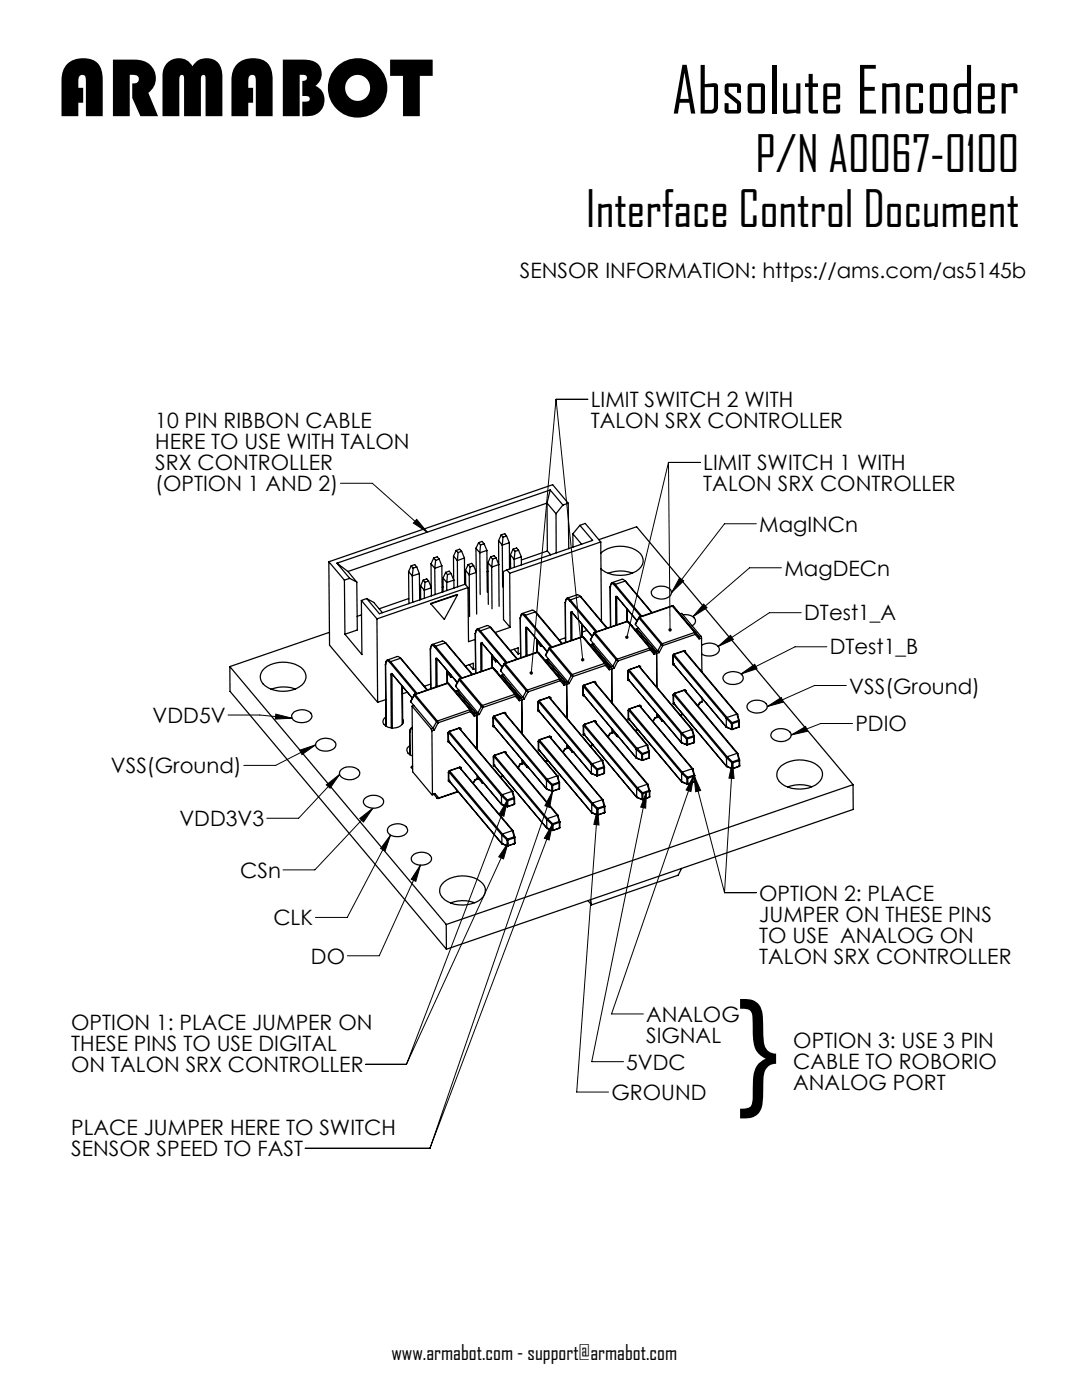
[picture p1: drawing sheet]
<svg xmlns="http://www.w3.org/2000/svg" width="216mm" height="279mm" viewBox="0 0 216 279" stroke-linecap="round" stroke-linejoin="round" font-family="sans-serif">
<g fill="none" stroke="#000" stroke-width=".2">
<path d="M110.9 79.7h6.4M110.9 79.7l5.4 52M110.9 79.7l-4.9 54.6M67.9 96.4h6.4l11 9.8M133.4 92.3h6.3M133.4 92.3l.3 33.4M133.4 92.3l-8.3 34.9M83.1 103.6l2.2 2.6-2.8-1.8zM135.6 115.3l.8 .6-2.4 2.4zM150.9 104.5h-6.3l-10.6 13.8M155.9 113.3h-6.3l-11.3 9.8M140.4 120.5l.7 .8-2.8 1.8z"/>
<path d="M143.3 129l2.5-2.2 .5 .8zM147.8 134.5l2.8-1.9 .5 .9zM159.9 122.3h-6.4l-10.2 6.7M165 129.1h-6.4l-10.8 5.4M168.9 136.8h-6.4l-9.4 4.2M45.5 142.7h6.4l6.4 .6M55 142.5l3.3 .8-3.4 .2zM59.8 149.7l3.2-1-2.7 1.9zM63 148.7l-8 4.1h-6.4M65.1 156.6l2.7-2-1.9 2.7zM67.8 154.6l-8.2 8.7h-6.4M101.2 159.6l-20.1 52.8"/>
<path d="M101.2 159.6l-.7 3.3-.9-.4zM110.3 157.9l-24.5 71.3M110.3 157.9l-.6 3.2-1-.3zM129 157.9l-10.9 54h6.3M129 157.9l-.2 3.4-1-.2zM138.5 154.7l-16.5 47.7h6.4M138.5 154.7l6.1 23.5M138.5 154.7l-.6 3.3-1-.3zM138.5 154.7l1.3 3.1-1 .2zM146.2 152l-1.6 26.2M146.2 152l.3 3.4-1-.1zM153.1 141l2.8-1.8 .4 .9z"/>
<path d="M157.9 146.7l2.9-1.7 .3 .9zM170.1 144.4h-6.3l-5.9 2.3M71.8 163.3l2.6-2-1.9 2.7zM74.4 161.3l-11.6 12.3h-6.3M77.9 166.7l-1.1 3.1-.8-.5zM77.9 166.7l-8.6 16.4h-6.4M83.9 172.6l-8.2 18.1h-6.4M83.9 172.6l-.9 3.3-.9-.4zM101.4 168.2l-20.3 44.2M101.4 168.2l-.9 3.2-1-.4zM110.3 164.4l-24.5 64.8M110.3 164.4l-.7 3.2-1-.3z"/>
<path d="M119.2 161.3l-4.1 56.6h6.3M119.2 161.3l.3 3.3-1-.1zM144.6 178.2h6.3M73 212.4h8.1M60.9 229.2h24.9"/>
</g>
<path d="M138.5 154.7l-.6 3.3-1-.3zM133.5 125.5a.34 .34 0 0 0-.1 .3 .34 .34 0 0 0 .3 .2v-.3v.3a.34 .34 0 0 0 .3-.4 .34 .34 0 0 0-.5-.1zM124.9 126.9a.34 .34 0 0 0-.2 .3 .34 .34 0 0 0 .3 .3l.1-.3-.1 .3a.34 .34 0 0 0 .4-.4 .34 .34 0 0 0-.5-.2zM116 131.4a.35 .35 0 0 0 0 .4 .35 .35 0 0 0 .3 .2v-.3v.3l.2-.1a.34 .34 0 0 0 0-.5 .34 .34 0 0 0-.5 0zM105.7 134.1a.37 .37 0 0 0 .3 .6v-.4v.4a.35 .35 0 0 0 .3-.6 .35 .35 0 0 0-.6 0zM146.2 152l.3 3.4-1-.1zM138.5 154.7l1.3 3.1-1 .2zM129 157.9l-.2 3.4-1-.2zM119.2 161.3l.3 3.3-1-.1zM110.3 164.4l-.7 3.2-1-.3zM110.3 157.9l-.6 3.2-1-.3zM101.2 159.6l-.7 3.3-.9-.4zM101.4 168.2l-.9 3.2-1-.4zM135.6 115.3l.8 .6-2.4 2.4zM140.4 120.5l.7 .8-2.8 1.8zM143.3 129l2.5-2.2 .5 .8zM147.8 134.5l2.8-1.9 .5 .9zM55 142.5l3.3 .8-3.4 .2zM71.8 163.3l2.6-2-1.9 2.7zM77.9 166.7l-1.1 3.1-.8-.5zM83.9 172.6l-.9 3.3-.9-.4zM157.9 146.7l2.9-1.7 .3 .9zM59.8 149.7l3.2-1-2.7 1.9zM65.1 156.6l2.7-2-1.9 2.7zM153.1 141l2.8-1.8 .4 .9zM83.1 103.6l2.2 2.6-2.8-1.8z" fill="#000"/>
<g fill="none" stroke="#000" stroke-width=".25">
<path d="M109.8 97.8l-42.6 14.6M109.8 97.8l2.5 3M109.8 97.8l-.7 2.6M65.6 112.1l.2 16.7 9.6 11.4M65.6 112.1l3.1 3.7M67.2 112.4l2.6 3M67.2 112.4l2.2 1.7M68.7 115.8l.1 10.8M69.4 114.1l1.8 2.1M69.8 115.4l-1.1 .4M69.8 115.4l1.4 .8M71.2 116.2l.1 9.5-2.5 .9"/>
<path d="M72.1 119.8l3.1 3.7M72.1 119.8l.1 10.8-3.4-4M73.2 119.5l-1.1 .3M73.2 119.5l1.4 .7 1.7 2.1M81.5 114.1l.8 .8M81.5 114.1l.1 6.4M81.6 119.5l-5.9 2M82.1 112.9l.7-.2 .3 .4M82.1 112.9l-.6 1.2M82.1 112.9l.3 .5M82.3 114.9v5.3M82.4 113.4l-.1 1.5"/>
<path d="M83.1 113.1l-.7 .3M83.1 113.1l.6 1.4M83.7 114.5l-1.4 .4M83.7 114.5v5.2M83.9 116.9l.8 .9M83.9 116.9v2.8M83.9 118.6l-.2 .1M84.5 115.8l-.6 1.1M84.5 115.8l.3 .4M84.5 115.8l.7-.3 .3 .5M84.7 117.8v1.6M84.8 116.2l-.1 1.6"/>
<path d="M85.5 116l-.7 .2M85.5 116l.6 1.3M86 112.5l.7 .9M86 112.5v4.8M86.1 117.3l-1.4 .5M86.1 117.3v1.6M86.5 111.4l-.5 1.1M86.5 111.4l.4 .4M86.5 111.4l.7-.3 .4 .5M86.7 113.4l.1 5.3M86.9 111.8l-.2 1.6M87.6 111.6l-.7 .2"/>
<path d="M87.6 111.6l.6 1.3M88.2 112.9l-1.5 .5M88.2 112.9v5.3M88.4 115.4l.7 .8M88.4 115.4v2.7M88.4 117.1l-.2 .1M88.9 114.2l-.5 1.2M88.9 114.2l.7-.2 .4 .4M88.9 114.2l.4 .5M89.1 116.2v1.7M89.3 114.7l-.2 1.5M90 114.4l-.7 .3"/>
<path d="M90 114.4l.6 1.4M90.5 111l.8 .9M90.5 111v4.7M90.6 115.8l-1.5 .4M90.6 115.8v1.6M91 109.9l-.5 1.1M91 109.9l.4 .4M91 109.9l.7-.3 .4 .4M91.3 111.9v5.2M91.3 118.7l-5.3 1.8M91.3 118.7l-2.6 4.9-2.7-3.1M91.4 110.3l-.1 1.6"/>
<path d="M92.1 110l-.7 .3M92.1 110l.6 1.4M92.7 111.4l-1.4 .5M92.7 111.4v5.2M92.9 113.8l.7 .9M92.9 113.8v2.9M92.9 115.6h-.2M93.4 117.3l-18.2 6.2M93.4 117.3l.1 10.8 1.4-.5M93.4 117.3l-.6-.7-17.1 5.9-2.5-3M93.4 112.7l-.5 1.1M93.4 112.7l.4 .4"/>
<path d="M93.4 112.7l.7-.3 .4 .5M93.6 114.7l.1 8.3M93.8 113.1l-.2 1.6M94.5 112.9l-.7 .2M94.5 112.9l.5 1.3M95 109.4l.7 .9M95 109.4v4.8M95 114.2l-1.4 .5M95 114.2l.1 8.4M95.5 108.3l-.5 1.1M95.5 108.3l.4 .5M95.5 108.3l.7-.2 .4 .4"/>
<path d="M95.7 110.3l.1 8.3M95.9 108.8l-.2 1.5M96.6 108.5l-.7 .3M96.6 108.5l.6 1.4M97.2 109.9l-1.5 .4M97.2 109.9v8.3M97.4 112.3l.7 .9M97.4 112.3v8.3M97.4 114l-.2 .1M97.9 111.1l-.5 1.2M97.9 111.1l.4 .5M97.9 111.1l.7-.2 .4 .4"/>
<path d="M98.1 113.2l.1 8.3M98.3 111.6l-.2 1.6M99 111.3l-.7 .3M99 111.3l.5 1.4M99.5 107.9v4.7M99.5 107.9l.7 .9M99.5 112.7l-1.4 .5M99.5 112.7l.1 8.3M100 106.8l.7-.3 .4 .5M100 106.8l-.5 1.1M100 106.8l.4 .4M100.2 108.8l.1 8.3"/>
<path d="M100.4 107.2l-.2 1.6M101.1 107l-.7 .2M101.1 107l.5 1.3M101.1 113.7l-.7 .4 .1 9.5 1.3 1.6M101.1 113.7l.6 .7M101.6 108.3l-1.4 .5M101.6 108.3l.1 5.3M101.7 114.4l.1 10.8M101.8 110.7l.8 .9M101.8 110.7l.1 2.8M101.9 112.5l-.2 .1M102.4 109.6l-.6 1.1"/>
<path d="M102.4 109.6l.4 .4M102.4 109.6l.7-.2 .4 .4M102.6 111.6v1.6M102.8 110l-.2 1.6M103.5 109.8l-.7 .2M103.5 109.8l.5 1.3M104 111.1l-1.4 .5M104 111.1v1.6M109.1 100.4l-39.7 13.7M109.1 100.4l.1 9.6M109.1 100.4l1.8 2.1M109.2 110l-5.2 1.8"/>
<path d="M109.2 110l.7 .7M110.9 102.5l.1 7.8M112.3 100.8l-1.4 1.7M113.2 119.4l-.3 .2-.1 .6M113.2 119.4l.6 .3M113.4 100.4l-3.1-3.7-44.7 15.4M113.4 100.4l-1.1 .4M113.4 100.4l.1 9.1M113.7 119.9l-.4-.3h-.3l-.2 .7M113.7 119.9l5.2 6.2M113.8 119.7l-.1 .2M113.8 119.7l5.3 6.3"/>
<path d="M114.3 106.5l1.8 2.1M114.3 106.5v2.7M115.7 104.8l1.1-.3 3.1 3.7M115.7 104.8l2.6 3-17.2 5.9M115.7 104.8l-1.4 1.7M115.8 119l5.4 6.3M115.8 119l-.5-.3-2.1 .7M115.8 119l-2 .7M115.8 119l5.3 6.4M119.5 107.7l7.5-2.6 43.2 51.5M119.9 108.2l-18.2 6.2M119.9 108.2l.1 15.8"/>
<path d="M119.9 110.4a6.1 6.1 0 0 1 7.9 .1 2.2 2.2 0 0 1-.9 3.5 6.4 6.4 0 0 1-7-.5M121.7 117.2h.1M121.7 117.2l.1 7.9M121.8 117.1l-.1 .1M121.8 117.2v7.9M122.1 116.3l-.2 .3-.1 .5M122.1 116.3h.3l.4 .3M122.6 116.8l-.3-.3h-.3l-.2 .2v.5M122.6 116.8l5.2 6.2M122.8 116.6l-.2 .2M122.8 116.6l5.3 6.4M122.8 119.2h.2"/>
<path d="M122.8 119.2l.1 5.5M123 119.2l.1 5.5M123.1 119.1h.1M123.1 119.1l-.2-.1-.1 .2M123.1 119.1l-.1 .1M123.1 119.1l4 4.8-4-4.8M123.2 119.2h-.2M124.7 116l5.4 6.3M124.7 116l-.3-.4h-.3l-2 .7M124.7 116l-1.9 .6M124.7 116l5.3 6.3M126.2 114.4l-.1-.1a6.9 6.9 0 0 0-4.7 .1"/>
<path d="M130.5 117.4a2.54 2.54 0 0 1 3.4 .6 1.51 1.51 0 0 1-1.6 1.6 2.01 2.01 0 0 1-2.3-1.2v-.4zM45.9 133v5l43.2 51.4M45.9 133l43.1 51.5M52.8 133.4a6.2 6.2 0 0 1 7.7 .3 2.17 2.17 0 0 1-.8 3.4 6.2 6.2 0 0 1-7.2-.6 2.08 2.08 0 0 1 .3-3.1zM58.9 137.5h-.1a6.9 6.9 0 0 0-4.7 0M65.8 126.2l-19.9 6.8M72.1 122.7l-.8 .3M75.2 123.5l.2 16.7M76.9 132.6h.1M76.9 132.6l.1 12.3M76.9 132.5v.1M77 139.6l-1.6 .6"/>
<path d="M77.3 131.7l-.3 .3v.5M77.3 131.7l.6 .3M77.8 132.2l-.3-.3h-.3l-.3 .7M77.8 132.2l5.2 6.3M77.9 132l-.1 .2M77.9 132l5.3 6.4M78 134.6l.2 .1M78 134.6l.1 10.7M78.2 134.7l.1 10.6M78.2 134.5h.1M78.2 134.5l-.1-.1-.1 .2M78.2 134.5v.2"/>
<path d="M78.2 134.5l4.1 4.8-4.1-4.8M78.3 134.6l-.1 .1M79.9 131.4l5.4 6.3M79.9 131.4l-.3-.3-.3-.1-2 .7M79.9 131.4l-2 .6M79.9 131.4l5.3 6.3M80.2 136.9l.1 7.7M80.3 136.9l.1 7.5M81.3 138.1l-1 .4M82.7 138.6l-.7 1.5M82.7 138.7l-.7 1.4M82.7 138.7l4.4 5.3"/>
<path d="M82.8 138.5l-.1 .2M82.8 138.6h.1M82.8 138.6l-.1 .1M82.8 138.6l4.5 5.3M85.9 129.5h.1M85.9 129.5v7.9v-7.9M85.9 129.4v.1M85.9 136.5l-1.2 .4M86.3 128.6l-.3 .3v.5M86.3 128.6l.2 .1 .4 .3M86.7 129.2l-.3-.3-.3-.1-.2 .3v.4M86.7 129.2l5.3 6.2"/>
<path d="M86.9 129l-.2 .2M86.9 129l5.3 6.3M87 131.5l.2 .1M87 131.5v5.6M87.2 131.6v5.4M87.2 131.4v.1M87.2 131.4l-.2-.1v.2M87.2 131.4v.2M87.2 131.4l4.1 4.8M87.2 131.5l4 4.7M87.3 131.5l-.1 .1M88.9 128.3l5.4 6.3"/>
<path d="M88.9 128.3l-.6-.4-2 .7M88.9 128.3l-2 .7M88.9 128.3l5.3 6.3M89.2 133.8v2.5M89.2 136.3l.3 .1M89.2 136.3l.1 .1M89.3 133.9v2.4M89.3 136.3l-6.6 2.3M89.3 134.3l.7 .8M89.3 136.4h.2M89.3 136.4l-6.5 2.2M89.3 136.4l4.5 5.2"/>
<path d="M89.4 134.1l-.1 .1M89.5 136.4l4.4 5.3M89.5 136.4l1.3 1.6M90 134.7v.4M90.2 135l-.2 .1M90.8 138l3.9 4.5M90.9 137l.6 .7M91.2 137.8l3.8 4.6M91.2 137.8l-.4 .2M91.5 137.7l3.9 4.6M91.5 137.7l-.3 .1M91.6 135.5l-.7 1.5"/>
<path d="M91.6 135.7l-.7 1.3M91.6 135.7l4.5 5.3M91.7 135.5l-.1 .2M91.7 135.5h.1M91.8 135.5l-.2 .2M91.8 135.5l4.4 5.3M92.9 132.9l1.5-.5v1.2M93.6 132.6l.8 1M94.8 126.4h.1M94.8 126.4l.1 8M94.9 126.3l-.1 .1M94.9 126.4v8"/>
<path d="M94.9 133.5l-.5 .1M95.2 125.6l-.2 .2-.1 .5M95.2 125.6h.3l.3 .3M95.7 126l-.3-.2h-.3l-.2 .6M95.7 126l5.2 6.3M95.8 125.9l-.1 .1M95.8 125.9l5.4 6.3M95.9 128.4l.2 .1M95.9 128.4l.1 5.6M96.1 128.5l.1 5.4M96.2 128.3l-.2-.1-.1 .2M96.2 128.3v.1"/>
<path d="M96.2 128.3l-.1 .2M96.2 128.3l4 4.8M96.2 128.4l4 4.7M96.2 128.4l-.1 .1M97.8 125.2l5.4 6.3M97.8 125.2l-.3-.3-.3-.1-2 .8M97.8 125.2l-2 .7M97.8 125.2l5.4 6.4M98.1 130.7l.1 2.5M98.2 133.2l.3 .1M98.2 133.2l.1 .1M98.2 133.2l-6.5 2.3"/>
<path d="M98.2 130.8v2.4M98.2 131.2l.7 .9M98.3 133.3h.2M98.3 133.3l-6.5 2.2M98.3 133.3l4.4 5.3M98.4 131l-.2 .1M98.5 133.3l5.1 6.1M98.5 133.3l1.3 1.6 .4-.1M98.9 131.6v.5M99.2 132l-.3 .1M99.9 133.9l.6 .7M100.2 134.8l3.8 4.5"/>
<path d="M100.5 134.6l3.8 4.6M100.5 134.6l-.3 .2M100.6 132.5l-.7 1.4M100.6 132.6l-.7 1.3M100.6 132.6l4.4 5.3M100.7 132.4l-.1 .2M100.7 132.4h.1M100.8 132.4l-.2 .2M100.8 132.4l4.4 5.3M101.8 125.2l-3 1M101.8 129.8l1.6-.5v1.2M102.6 129.6l.8 .9"/>
<path d="M102.7 138.6l.1 .4M102.7 138.6h.2M102.7 138.6l-6.5 2.2M102.8 139l-6.4 2.2M102.8 139l.8 .8M102.9 138.6l-.1 .4M102.9 138.6l.7 .8M103.6 139.4v.4M103.8 123.3l.1 8M103.9 123.3h-.1M103.9 130.4l-.5 .1M104 139.3l.1 .3 .1 6.8"/>
<path d="M104 139.3l-.4 .1M104.2 122.4l-.2 .3-.1 .5M104.2 122.4l.3 .1 .3 .3M104.3 139.2l.3 .3M104.3 139.2l-.3 .1M104.6 139.5l-1 .3M104.7 123l-.3-.3a.29 .29 0 0 0-.5 .2l-.1 .4M104.7 123l5.2 6.2M104.8 122.8l-.1 .2M104.8 122.8l5.3 6.4M104.9 125.4h.2M104.9 125.4l.1 5.5"/>
<path d="M105 137.9l.4 .2M105 137.9l-.7 1.3M105.1 125.4l.1 5.4M105.2 125.3l4 4.8zM105.2 125.2l-.2-.1-.1 .3M105.2 125.3l-.1 .1M105.2 137.7l.2 .4M105.2 137.7l-.2 .2M105.2 125.4h-.1M105.4 138.1l-.8 1.4M106.8 122.1h.1l5.3 6.3M106.8 122.1l-.4-.3h-.2l-2 .6"/>
<path d="M106.8 122.1l-2 .7M106.8 122.1l5.3 6.3M107.1 127.6l.1 2.6M107.2 127.7v2.4M107.2 128.2l.7 .8M107.2 130.2h.3M107.2 130.2l-6.4 2.2M107.2 130.2l4.5 5.3M107.4 127.9l-.2 .1M107.4 130.2l-.2-.1-6.5 2.3M107.5 130.2l4.4 5.3M107.5 130.2l1.3 1.6"/>
<path d="M107.6 139.8l10.5 12.6M107.6 139.8l-.2 .2M107.6 139.8l-.2 .3M107.6 139.8h.1M107.9 128.6v.4M108.2 128.9l-.3 .1M108.8 131.8l3.8 4.5M108.9 130.8l.6 .8M109.1 131.7l-.3 .1M109.1 131.7l3.9 4.5M109.5 131.6l3.8 4.5M109.5 131.6l-.4 .1"/>
<path d="M109.5 129.4l-.6 1.4M109.5 139.2l10.6 12.6M109.6 139.2l10.6 12.6M109.6 139.2l-2 .6M109.6 129.5l-.7 1.3M109.6 129.5l4.4 5.3M109.6 139.1l.3 .1M109.6 139.1v.1M109.6 139.1l-2 .7M109.6 129.3v.2M109.6 129.3l.1 .1M109.7 139.2h.2"/>
<path d="M109.7 129.4l-.1 .1M109.7 129.4l4.5 5.2M109.9 139.2v.3M111.7 135.5l.1 .4M111.7 135.5h.2M111.7 135.5l-6.5 2.2M111.8 135.9l-6.4 2.2M111.8 135.9l.8 .9M111.9 135.5l-.1 .4M111.9 135.5l.7 .8M112.6 136.3v.5M112.8 120.2v.1"/>
<path d="M112.8 120.2l.1 8-.1-7.9M112.9 127.3l-1.3 .4M113 136.2l.1 7.1M113 136.2l-.4 .1M113.3 136.1l.3 .3M113.3 136.1l-.3 .1M113.6 136.4l-1 .4M113.9 122.3h.2M113.9 122.3v5.5M114 134.8l.3 .2M114 134.8l-.7 1.3M114.1 122.3v5.5"/>
<path d="M114.1 122.2h.1M114.1 122.2l-.2-.1v.2M114.1 122.2v.1M114.1 122.2l4 4.8M114.2 134.6l.1 .4M114.2 134.6l-.2 .2M114.2 122.3h-.1M114.3 135l-.7 1.4M116.1 124.5v2.6M116.1 127.1h.3M116.1 127.1h.1M116.1 127.1l-6.5 2.2"/>
<path d="M116.2 124.6v2.5M116.2 127.1h.2M116.2 127.1l-6.5 2.3M116.2 127.1l4.4 5.3M116.3 138.8l.3 .1M116.3 137.1v1.7M116.4 136.9h.1M116.4 136.9l-.1 .2M116.4 136.9v1.8M116.4 136.9l10.6 12.6M116.4 138.7h.1M116.4 138.7l-.1 .1"/>
<path d="M116.4 138.7l10.6 12.6M116.4 127.1l4.5 5.3M116.4 127.1l1.4 1.6M116.4 138.6l10.6 12.7M116.6 136.8l-.2 .1M116.6 136.8l10.5 12.6M116.6 136.7l-.3 .4M116.6 136.7v.1M117.2 125.8l-1 .4M117.8 128.7l3.8 4.5M117.8 127.7l.7 .8M118.1 128.6l3.8 4.5"/>
<path d="M118.5 128.5l-.7 .2M118.5 128.5l3.8 4.5M118.5 136.1l10.7 12.6M118.5 126.3l-.7 1.4M118.5 136.1l-1.9 .7M118.5 126.4l-.7 1.3M118.5 126.4l4.5 5.3M118.5 136.1l10.6 12.6M118.6 136h.2l.1 .2M118.6 136l-.1 .1M118.6 136l-2 .7M118.6 126.2l-.1 .2"/>
<path d="M118.6 126.2l.1 .1M118.7 136.2h.2M118.7 126.3l-.2 .1M118.7 126.3l4.5 5.3M118.9 136.2v.1M120.6 132.4l.2 .4M120.6 132.4h.3M120.6 132.4l-6.4 2.2M120.8 132.8l-6.5 2.2M120.8 132.8l.8 .9M120.9 132.4l-.1 .4M120.9 132.4l.7 .8"/>
<path d="M121.6 133.2v.5M121.9 133.1l.2 .4M121.9 133.1l-.3 .1M122.1 133.5l-.5 .2M122.1 133.5v6.7M122.3 133l.3 .4M122.3 133l-.4 .1M122.6 133.4l-.5 .1M123 131.7l.3 .2M123 131.7l-.7 1.3M123.2 131.6l.1 .3M123.2 131.6l-.2 .1"/>
<path d="M123.3 131.9l-.7 1.5M125.1 121.4v2.6M125.1 124h.2M125.1 124h.1M125.1 121.5l.1 2.5M125.1 124l-6.5 2.2M125.2 124l.2 .1M125.2 124l-6.5 2.3M125.2 124l4.4 5.3M125.3 135.7v.1h.3M125.3 133.9v1.8M125.3 133.9h.1"/>
<path d="M125.3 133.9l.1 1.7M125.4 135.6h.1M125.4 135.6l-.1 .1M125.4 135.6l10.6 12.6M125.4 124.1l4.4 5.3M125.4 124.1l1.3 1.5M125.4 133.8l10.5 12.6M125.5 133.7l-.2 .2M125.5 133.7l10.6 12.6M125.6 133.6l-.3 .3M125.6 133.6l-.1 .1M126.7 125.6l3.8 4.6"/>
<path d="M126.8 124.6l.6 .8M127.1 125.5l3.8 4.5M127.1 125.5l-.4 .1M127.4 125.4l3.8 4.5M127.4 125.4l-.3 .1M127.5 133l10.7 12.6M127.5 123.2l-.7 1.4M127.5 133l-2 .7M127.5 123.3l-.7 1.3M127.5 123.3l4.4 5.3M127.5 133l10.5 12.6M127.5 132.9l.3 .2"/>
<path d="M127.5 132.9v.1M127.5 132.9l-1.9 .7M127.6 123.1l-.1 .2M127.6 123.1l.1 .1M127.7 123.2l-.2 .1M127.7 133.1h.1M127.7 123.2l4.4 5.3M127.8 133.1v.2M129.6 129.3l.2 .4M129.6 129.3l.2 .1M129.6 129.3l-6.4 2.3M129.8 129.7l-6.5 2.2"/>
<path d="M129.8 129.7l.7 .9M129.8 129.4v.3M129.8 129.4l.7 .8M130.5 130.2v.4M130.9 130l.1 .3 .1 6.9M130.9 130l-.4 .2M131.2 129.9l.3 .3M131.2 129.9l-.3 .1M131.5 130.2l-1 .4M131.9 128.6l.4 .2M131.9 128.6l-.7 1.3M132.1 128.5l.2 .3"/>
<path d="M132.1 128.5l-.2 .1M132.3 128.8l-.8 1.4M134.1 120.9l.2 .1M134.1 120.9l.1 .1M134.1 120.9l-6.5 2.2M134.2 121h.1M134.2 121l-6.5 2.2M134.2 121l4.4 5.2M134.2 130.9l.1 1.7M134.3 132.6l.2 .2M134.3 138.7v1.7M134.3 132.5h.1"/>
<path d="M134.3 130.8h.1M134.3 130.8l-.1 .1M134.3 132.5v.1M134.3 132.5l10.7 12.6M134.3 130.8v1.7M134.3 121l4.5 5.3M134.3 121l1.4 1.6M134.3 130.8l10.6 12.6M134.4 138.6h.1M134.4 138.6l-.1 .1M134.4 138.6v1.7M134.4 138.6l10.6 12.6"/>
<path d="M134.5 130.6l10.6 12.6M134.5 130.6l-.2 .2M134.5 130.5l-.3 .4M134.5 130.5v.1M134.5 138.4l-.1 .2M134.5 138.4l10.6 12.6M134.6 138.4l-.3 .3M134.6 138.4h-.1M135.7 122.6l3.8 4.5M135.7 122.6l.3-.2 3.8 4.6M136.3 122.7a2.3 2.3 0 0 1 2.4 .9 1.06 1.06 0 0 1-.6 1.3M136.5 129.9l10.5 12.6"/>
<path d="M136.5 129.9l10.6 12.6M136.5 129.9l.3 .1M136.5 129.9h.1M136.5 129.9l-2 .7M136.5 129.9l-2 .6M136.5 137.8l10.6 12.6M136.6 137.8l10.6 12.6M136.6 137.7l.2 .1M136.6 137.7v.1M136.6 137.8l-2 .6M136.6 137.7l-2 .7M136.6 130h.2"/>
<path d="M136.7 137.8h.1M136.8 130v.2M136.8 137.8v.2M138.6 126.2l.1 .4M138.6 126.2l.2 .1M138.6 126.2l-6.5 2.3M138.7 126.6l-6.4 2.2M138.7 126.6l.8 .9M138.8 126.3l-.1 .3M138.8 126.3l.7 .8M139.5 127.1v.4M139.8 127l.2 .4"/>
<path d="M139.8 127l-.3 .1M140 128.8a2.58 2.58 0 0 1 3.5 .6 1.5 1.5 0 0 1-1.7 1.5 2.62 2.62 0 0 1-1.8-.4M140 127.4l-.5 .1M140 127.4l.1 6.7M140.1 139.3v.7M144.8 134.4a2.59 2.59 0 0 1 3.5 .6 1.46 1.46 0 0 1-1.7 1.6 2 2 0 0 1-2.3-1.2v-.3zM58.7 142.1a2.5 2.5 0 0 1 3.5 .6 1.5 1.5 0 0 1-1.7 1.5 1.92 1.92 0 0 1-2.3-1.1v-.4zM63.2 148.1a2.52 2.52 0 0 1 3.8 .2 1.46 1.46 0 0 1-1.7 1.6 1.94 1.94 0 0 1-2.3-1.2zM67.9 153.7a2.59 2.59 0 0 1 3.9 .3 1.51 1.51 0 0 1-1.7 1.6 2.06 2.06 0 0 1-2.4-1.2zM72.7 159.4a2.59 2.59 0 0 1 3.8 .3 1.51 1.51 0 0 1-1.7 1.6 2.1 2.1 0 0 1-2.3-1.2zM77 143.1a.99 .99 0 0 0-.6 .9 .99 .99 0 0 0 .6 .9 2.5 2.5 0 0 0 3.4-.6l-.1-.8M81.8 146.1h.1"/>
<path d="M81.7 146.1l.1 4.5M81.8 148.8a1.1 1.1 0 0 0-.5 1.2 1.1 1.1 0 0 0 1 .8M82 140.1l.6 .7M82.1 145.2l-.2 .3-.1 .5M82.1 145.2h.2M82.2 140.9l.1 13.1 3.9 4.6 .1-.1M82.2 140.9l3.8 4.6M82.3 145.5h-.4l-.2 .6M82.3 145.2h-.2M82.3 152.9l-.2 .1 .2 .5M82.6 140.8l3.8 4.5M82.6 140.8l-.4 .1"/>
<path d="M86 145.5l.2 .3M86.2 145.8l.1 12.7M86.4 145.3l.3 .4M86.4 145.3l-.4 .2M86.6 158.5l.6 .8M86.7 145.7l-.5 .1M86.8 158.4l-.5 .2M86.8 158.4l.8 .8M86.8 158.4l-.5 .1M87.1 144l.3 .3M87.1 144l-.7 1.3M87.2 159.3h.3"/>
<path d="M87.3 143.9l.1 .4M87.3 143.9l-.2 .1M87.4 144.3l-.7 1.4M87.6 159.2l-.4 .1M87.6 159.2l-.1 .1M89.4 148l.3 .2M89.4 146.3v1.7M89.5 155.9l.2 .1M89.5 146.2h.1M89.5 146.2l-.1 .1M89.5 146.2v1.7M89.5 154.1v1.8"/>
<path d="M89.5 147.9l10.6 12.7M89.5 147.9h.1M89.5 147.9l-.1 .1M89.5 147.9l10.6 12.6M89.5 154h.1M89.5 154v.1M89.5 154l.1 1.8M89.5 154l10.6 12.6M89.6 155.8h.1M89.6 155.8l-.1 .1M89.6 155.8l10.6 12.6M89.6 146l-.1 .2 10.5 12.6"/>
<path d="M89.6 146l10.6 12.6M89.7 145.9l-.3 .4M89.7 145.9l-.1 .1M89.7 153.8l-.2 .2M89.7 153.8l10.6 12.6M89.7 153.8l-.2 .3M89.7 153.8h.1M91.4 157.9l-3.8 1.3M91.4 158l-3.9 1.3M91.6 145.3h.1M91.6 145.3l-2 .7M91.6 145.3l10.6 12.6"/>
<path d="M91.7 145.3l.2 .1M91.7 145.3h-.1M91.7 145.3l-2 .6M91.7 153.2l10.7 12.6M91.7 145.3l10.6 12.7M91.7 153.2l-2 .6M91.7 153.2l10.5 12.6M91.7 153.1l.3 .1M91.7 153.1v.1M91.7 153.1l-2 .7M91.8 145.4h.1M91.9 153.2h.1"/>
<path d="M91.9 145.4v.2M92 153.2v.3M93.8 141.6l.1 .4M93.8 141.6l.1 .1M93.8 141.6l-6.5 2.3M93.9 142l-6.5 2.3M93.9 142l.8 .9M93.9 141.7v.3M93.9 141.7l.8 .8M94.7 142.5v.4M94.8 155.6v.1M94.8 155.6l-.4 .7"/>
<path d="M94.8 155.7l-.4 .7M95 142.4l.1 .3 .1 6.8M95 142.4l-.3 .1M95.2 155.4v.1zM95.2 154.8v.6M95.2 155.4l-.4 .2M95.4 142.3l.2 .3M95.4 142.3l-.4 .1M95.5 155.4l.7 .8M95.6 142.6l-.9 .3M95.7 155.3l-.5 .1M95.7 155.3l-.9 .4"/>
<path d="M96.1 141l.3 .2M96.1 141l-.7 1.3M96.2 156.2l.3 .1M96.2 156.2h.2M96.2 140.8l.2 .4M96.2 140.8l-.1 .2M96.4 141.2l-.8 1.4M98.4 143.2v1.8M98.4 145l.3 .1M98.4 151.1l.1 1.7M98.5 144.9h.1M98.5 152.8l.2 .1"/>
<path d="M98.5 143.1h.1M98.5 143.1l-.1 .1M98.5 144.9l-.1 .1M98.5 144.8l10.6 12.7M98.5 143.1v1.8M98.5 143.1l10.5 12.6M98.5 152.7h.1M98.5 151h.1M98.5 151l-.1 .1M98.5 152.7v.1M98.5 151v1.7M98.5 152.7l10.6 12.6"/>
<path d="M98.5 150.9l10.6 12.6M98.5 152.6l10.6 12.7M98.6 142.9l10.6 12.6M98.6 142.9l-.1 .2M98.6 142.9l-.2 .3M98.6 142.9h.1M98.7 150.8l10.5 12.6M98.7 150.8l-.2 .2M98.7 150.7l-.3 .4M98.7 150.7v.1M100 158.8h.1M100 158.8l1.1 1"/>
<path d="M100 158.8l.1 1.7M100.2 158.6l-.2 .2M100.2 158.6h.1M100.2 158.6l1 1M100.3 154.8l-.5 .2M100.4 154.9l-.5 .2M100.6 142.2l10.6 12.6M100.6 142.2l10.7 12.7M100.6 142.2h.3v.1M100.6 142.2h.1M100.6 142.2l-2 .7M100.6 150.1l10.6 12.6"/>
<path d="M100.7 150.1l10.6 12.6M100.7 150h.2l.1 .2M100.7 150v.1M100.7 150.1l-2 .7M100.7 150l-2 .7M100.8 142.3h.1M100.8 150.2h.2M100.9 142.3v.2M101 150.2v.2M101.1 159.8h.2M101.1 159.8v1.1M101.2 159.6l-.1 .2"/>
<path d="M101.2 159.6l.1 .2M101.3 159.8v1.1M102.2 157.9h.1M102.2 157.9l.1 .1M102.2 157.9l-2 .7M102.2 157.9l.3 1.3M102.3 158l.4 1.2M102.5 159.2l.1 .2M102.5 159.2h.2M102.5 159.2l-1.3 .4M102.6 159.4l-1.3 .4M102.6 159.4v1.1"/>
<path d="M102.7 159.3l-.1 .1M102.7 159.2v.1M102.7 159.3v1.1M103.7 152.5l.1 .1M103.7 152.5l-.3 .7M103.8 152.6l-.4 .7M104.2 152.5l-.4 .1M104.2 152.4v.1M104.2 152.4l.5-.1-.5 .2M104.2 151.7v.7M104.2 152.4l-.5 .1M104.5 152.4l.7 .7"/>
<path d="M105.2 153.1l.2 .1M105.2 153.1h.2M107.4 141.9l.2 .1M107.4 140.1v1.8M107.4 148v1.7M107.4 141.7l10.6 12.7M107.4 149.7l.1 .1h.2M107.4 141.7h.1M107.4 140.1h.1M107.4 141.7v.2M107.4 140v1.7M107.4 141.7l10.6 12.6"/>
<path d="M107.4 140l10.6 12.6M107.5 149.6l10.6 12.6M107.5 147.9h.1M107.5 147.9l-.1 .1M107.5 149.6l-.1 .1M107.5 147.9v1.7M107.5 147.8l10.6 12.6M107.6 147.7l10.6 12.6M107.7 147.7l-.2 .2M107.7 147.6l-.3 .4M107.7 147.6v.1M109 157.4h.1"/>
<path d="M109 157.4l1.1 .5M109 155.7l1.1 1M109 155.7v1.7M109 157.4l1.1 .4M109.1 155.5l-.1 .2M109.1 155.5l1.1 1.1M109.1 155.5h.1M109.3 151.8l-.5 .1M109.4 151.8l-.5 .2M109.6 147l10.6 12.6M109.6 147l10.7 12.6M109.6 146.9l.4 .2"/>
<path d="M109.6 146.9v.1M109.6 147l-1.9 .7M109.6 146.9l-1.9 .7M109.8 147.1h.2M110 147.1v.2M110.1 156.7h.2M110.1 156.7v1.1M110.1 157.8l.2 .1M110.1 157.8v.1M110.1 157.9h.1M110.2 156.6l-.1 .1M110.2 156.6l.1 .1"/>
<path d="M110.3 157.9h-.1M110.3 156.7v1.2M111.2 154.8h.1M111.2 154.8l.1 .1 .3 1.3M111.2 154.8l-2 .7M111.2 154.8l.3 1.3M111.5 156.1v.2M111.5 156.1l.1 .1M111.5 156.1l-1.3 .5M111.5 157.4v.1M111.5 157.5l-1.3 .4M111.5 156.3l-1.2 .4"/>
<path d="M111.5 156.3v1.1M111.5 157.4l-1.2 .5M111.6 156.1l.1 .1M111.7 157.3l-.2 .2M111.7 156.2l-.2 .1M111.7 157.3l-.2 .1M111.7 156.2v1.1M112.7 149.4v.1M112.7 149.4l-.4 .7M112.7 149.5l-.3 .7M113.2 149.3l-.1 .1zM113.2 148.6v.7"/>
<path d="M113.2 149.3l-.5 .1M113.5 149.3l.6 .7M113.6 149.1l-.4 .2M113.6 149.2l-.9 .3M114.1 150h.3M114.1 150h.1M114.2 150l.2 .1M114.4 150.1h.1M116.4 146.6l.3 .2M116.4 144.9v1.7M116.5 144.8h.1M116.5 144.8l-.1 .1"/>
<path d="M116.5 144.8v1.7M116.5 144.8l10.5 12.6M116.5 146.5h.1M116.5 146.5l-.1 .1M116.5 146.5l10.6 12.6M116.5 146.5l10.5 12.6M116.6 144.6l-.1 .2M116.6 144.6l10.6 12.6M116.6 144.6h.1M116.7 144.5l-.3 .4M116.7 144.5l-.1 .1M118 152.6h.1"/>
<path d="M118 154.3h.1M118 154.3l1.1 .5M118 152.6l1.1 1M118 152.6v1.7M118.1 152.4l-.1 .2M118.1 152.4h.1M118.1 152.4l1.1 1.1M118.3 148.7l-.5 .1M118.4 148.7l-.6 .2M118.6 143.9l10.6 12.6M118.6 143.9l10.7 12.6M118.6 143.9l-2 .7"/>
<path d="M118.6 143.9l.3 .1M118.6 143.9h.1M118.6 143.9l-1.9 .6M118.7 144h.2M118.9 144v.2M119.1 153.6h.1M119.1 154.8h.1M119.1 153.6v1.2M119.2 153.5l-.1 .1M119.2 153.5v.1M119.2 154.8h.1M119.2 153.6v1.2"/>
<path d="M120.1 151.8h.1M120.1 151.8h.2l.3 1.3M120.1 151.8l-2 .6M120.1 151.8l.4 1.2M120.2 159.6h.1M120.2 159.6l-2 .7M120.2 159.6l.3 1.3M120.3 159.6l.4 1.3M120.5 153v.2M120.5 153l.1 .1M120.5 153l-1.3 .5M120.5 154.4l-1.3 .4"/>
<path d="M120.5 153.2l-1.3 .4M120.5 153.2v1.1M120.5 154.3v.1M120.5 154.3l-1.3 .5M120.6 154.2l-.1 .2M120.6 153.1l-.1 .1M120.6 154.2l-.1 .1M120.6 153.1v1.1M121.7 146.4h.1M121.7 146.4l-.4 .6M121.7 146.4l-.3 .7M122.1 146.3l-.4 .1"/>
<path d="M122.2 146.2l-.1 .1M122.2 146.2l.4-.1-.5 .2M122.2 145.5v.7M122.2 146.2l-.5 .2M122.4 146.2l.7 .7M123.1 146.9l.3 .1M123.1 146.9l.2 .1M123.4 147h.1M125.3 143.5l.3 .2M125.3 141.8v1.7M125.4 141.7h.1M125.4 141.7l-.1 .1"/>
<path d="M125.4 141.7v1.7M125.4 141.7l10.6 12.6M125.4 143.4h.1M125.4 143.4l-.1 .1M125.4 143.4l10.6 12.7M125.4 143.4l10.6 12.6M125.6 141.5l-.2 .2M125.6 141.5l10.5 12.6M125.6 141.5l-.3 .3M125.6 141.5h.1M127 149.5h.1M127 151.3h.1"/>
<path d="M127 151.3l1.1 .4M127 149.5l1 1M127 149.5v1.8M127 151.3l1 .4M127 157.4h.1M127 159.1h.1M127 159.1l1.2 .5M127 157.4l1.1 1M127 157.4v1.7M127 159.1l1.1 .4M127.1 149.4l-.1 .1M127.1 149.4h.1"/>
<path d="M127.1 149.4l1.1 1M127.2 157.2l-.2 .2M127.2 157.2h.1M127.2 157.2l1 1M127.2 145.6l-.4 .2M127.3 145.7l-.5 .1M127.6 140.8l10.7 12.7M127.6 140.8l-2 .7M127.6 140.8l10.5 12.6M127.6 140.8h.2l.1 .1M127.6 140.8h.1M127.7 140.9h.2"/>
<path d="M127.9 140.9v.2M128 150.5l.2 .1M128 151.7h.2M128 151.7h.1M128 150.5v1.2M128.1 151.7h.1M128.1 158.4h.2M128.1 159.5h.2M128.1 159.5l.1 .1M128.1 158.4v1.1M128.2 159.6h.1M128.2 150.4l-.2 .1"/>
<path d="M128.2 150.4v.2M128.2 150.6v1.1M128.2 158.2l-.1 .2M128.2 158.2l.1 .2M128.2 151.7v.1M128.3 159.5v.1M128.3 158.4v1.1M129.1 148.7h.1M129.1 148.7h.1l.4 1.3-.2-.1M129.1 148.7l-2 .7M129.1 148.7l.3 1.2M129.2 156.5h.1"/>
<path d="M129.2 156.5l.1 .1 .3 1.2h-.1M129.2 156.5l-2 .7M129.2 156.5l.3 1.3M129.4 149.9l.1 .2M129.4 149.9l-1.2 .5M129.5 151.3l-1.3 .5M129.5 157.8l.1 .1M129.5 151.2v.1M129.5 157.8l-1.3 .4M129.5 150.1l-1.3 .5M129.5 150.1v1.1M129.5 151.2l-1.3 .5"/>
<path d="M129.5 159.1l-1.2 .5M129.6 151.2l-.1 .1M129.6 159.1h-.1M129.6 150l-.1 .1M129.6 151.2h-.1M129.6 150v1.2M129.6 157.9v1.2M129.6 157.9l-1.3 .5M129.6 159.1l-1.3 .4M129.6 159l-.1 .1M129.6 157.9h.1M129.6 159v.1"/>
<path d="M129.6 157.8v1.2M130.6 143.3h.1M130.6 143.3l-.3 .6M130.7 143.3l-.4 .7M131.1 143.2l-.4 .1M131.1 143.1v.1M131.1 142.5v.6M131.1 143.1l-.5 .2M131.4 143.1l.6 .8M131.6 142.9l-.5 .2M131.6 143l-.5 .2M132 143.9h.3"/>
<path d="M132.3 143.9h.1M134.3 140.4l.3 .2M134.4 140.3h.1M134.4 140.3l-.1 .1M134.4 140.3l10.6 12.7M134.4 140.3l10.6 12.6M135.9 146.4h.1M135.9 146.4l1.1 1.1M135.9 146.4l.1 1.8M136 148.2h.1M136 148.2v.1M136 148.2l1 .4"/>
<path d="M136 154.3h.1M136 148.3l1.1 .4M136 154.3l1.1 1M136 154.3v1.7M136 156h.1M136 156l1.1 .5M136 156l1.1 .4M136.1 146.3l-.2 .1M136.1 146.3h.1M136.1 146.3l1 1M136.1 154.1l-.1 .2M136.1 154.1l1.1 1"/>
<path d="M136.1 154.1h.1M136.2 142.5l-.5 .2M136.3 142.6l-.5 .2M137 147.5h.2M137 148.6h.2M137 148.6l.1 .1M137 147.5v1.1M137.1 148.7h.1M137.1 155.3h.1M137.1 156.4h.2M137.1 156.4v.1M137.1 155.3v1.1"/>
<path d="M137.1 156.5h.1M137.1 147.3l-.1 .2M137.1 147.3l.1 .2M137.2 147.5v1.1M137.2 155.1l-.1 .2M137.2 155.1v.2M137.2 148.6v.1M137.2 155.3l.1 1.1M137.3 156.4l-.1 .1M138 145.6h.1M138 145.6h.2l.3 1.3M138 145.6l-1.9 .7"/>
<path d="M138 145.6l.4 1.3M138.1 153.4h.1M138.1 153.4l.2 .1 .3 1.2M138.1 153.4l-2 .7M138.1 153.4l.4 1.3M138.4 146.9l.1 .1M138.4 146.9h.1M138.4 146.9l-1.3 .4M138.5 154.7v.2M138.5 154.7h.1M138.5 148.2h.1M138.5 148.2l-1.3 .5"/>
<path d="M138.5 154.7l-1.3 .4M138.5 147l-1.3 .5M138.5 147v1.2M138.5 148.2l-1.3 .4M138.5 156.1l-1.3 .4M138.5 156v.1M138.5 146.9v.1M138.5 146.9h.1M138.5 154.9v1.1M138.5 146.9l.1 1.2M138.5 154.9l-1.3 .4M138.5 156l-1.2 .4"/>
<path d="M138.6 148.1l-.1 .1M138.6 155.9l-.1 .2M138.6 154.8l-.1 .1M138.6 154.7v.1M138.6 154.8v1.1M138.6 155.9l-.1 .1M139.6 140.2l.1 .1M139.6 140.2l-.4 .7M139.7 140.3l-.4 .6M140.1 140l-.4 .3M140.1 140l-.5 .2M144.9 143.4h.1"/>
<path d="M144.9 145.1h.1M144.9 145.1l1.1 .5M144.9 143.4l1 1M144.9 143.4v1.7M144.9 145.1l1.1 .4M145 151.2h.1M145 151.2l1 1M145 151.2v1.7M145 152.9h.1M145 152.9v.1M145 152.9l1 .4M145 143.2l-.1 .2"/>
<path d="M145 153l1.1 .4M145 143.2l1.1 1M145 143.2h.1M145.1 151l-.1 .2M145.1 151h.1M145.1 151l1.1 1M145.9 144.4h.3M145.9 144.4l.1 1.1M146 145.5h.2M146 145.5v.1M146 145.6h.1M146 152.2h.2"/>
<path d="M146 153.3l.2 .1M146 153.3l.1 .1M146 152.2v1.1M146.1 153.4h.1M146.1 144.2l-.2 .2M146.1 144.2l.1 .2M146.2 152l-.2 .2M146.2 152v.2M146.2 145.5l-.1 .1M146.2 144.4v1.1M146.2 153.4h.1M146.2 152.2v1.2"/>
<path d="M147 142.5h.1M147 142.5l.2 .1 .3 1.2M147 142.5l-1.9 .7M147 142.5l.4 1.3M147.1 150.4l-2 .6M147.1 150.4h.1M147.1 150.4h.1l.4 1.3M147.1 150.4l.3 1.2M147.4 143.8v.2M147.4 143.8h.1M147.4 143.8l-1.3 .4M147.4 151.6l.1 .2"/>
<path d="M147.4 145.1h.1M147.4 151.6l.2 .1M147.4 145.1l-1.3 .5M147.4 144l-1.2 .4M147.4 144v1.1M147.4 145.1l-1.2 .4M147.4 151.6l-1.2 .4M147.5 152.9v.1M147.5 143.8v.1M147.5 151.8v1.1M147.5 153l-1.3 .4M147.5 151.8l-1.3 .4"/>
<path d="M147.5 152.9l-1.3 .5M147.5 145l-.1 .1M147.5 143.9l-.1 .1M147.5 143.9v1.1M147.6 151.7l-.1 .1M147.6 151.7h.1M147.6 151.7v1.1M147.6 152.8l-.1 .2M147.6 152.8l-.1 .1M149.3 140.4a2.55 2.55 0 0 1 3.7 .3 1.46 1.46 0 0 1-1.6 1.6 1.94 1.94 0 0 1-2.4-1.2zM154 146.1a2.59 2.59 0 0 1 3.8 .3 1.51 1.51 0 0 1-1.7 1.6 2.03 2.03 0 0 1-2.3-1.2zM155.8 152.9a6.2 6.2 0 0 1 7.8 .3 2.21 2.21 0 0 1-.9 3.5 6.3 6.3 0 0 1-7.2-.7 2.15 2.15 0 0 1 .3-3.1z"/>
<path d="M162 157h-.1a6.8 6.8 0 0 0-4.7 .1M170.2 156.6l.1 4.9-81.2 27.9M170.2 156.6l-81.2 27.9M77.5 165.1a2.7 2.7 0 0 1 3.6 0 1.15 1.15 0 0 1-.9 1.8 2.24 2.24 0 0 1-2.9-1.1zM82.6 170.5a2.52 2.52 0 0 1 3.5 .6 1.5 1.5 0 0 1-1.7 1.5 2 2 0 0 1-2.3-1.1v-.4zM88.6 176a6.1 6.1 0 0 1 7.7 .3 2.22 2.22 0 0 1-.8 3.5 6.2 6.2 0 0 1-7.2-.7 2.08 2.08 0 0 1 .3-3.1zM100.1 160.5h.1M100.1 160.5l1.1 .5M100.1 160.5l1 .4M100.1 166.6h.1M100.1 166.6l1.1 1M100.1 166.6l.1 1.7"/>
<path d="M100.2 168.3h.1M100.2 168.3v.1M100.2 168.3l1 .5M100.2 168.4l1 .4M100.3 166.4l-.2 .2M100.3 166.4h.1M100.3 166.4l1 1.1M101.1 160.9h.2M101.1 160.9l.1 .1M101.2 161h.1M101.2 167.6h.2M101.2 168.8h.2"/>
<path d="M101.2 168.8h.1M101.2 167.6v1.2M101.3 167.5l-.1 .1M101.3 167.5l.1 .1M101.3 160.9v.1M101.4 167.6v1.2M101.4 168.8h.1M102.2 165.8h.1M102.2 165.8h.2M102.2 165.8l-1.9 .6M102.2 165.8l.4 1.2M102.4 165.8l.3 1.3"/>
<path d="M102.6 167l.1 .2M102.6 160.5h.1M102.6 167l.1 .1M102.6 160.5l-1.3 .5M102.6 160.5l-1.3 .4M102.6 167l-1.3 .5M102.6 168.4l-1.2 .4M102.7 168.3l-.1 .1M102.7 167.2v1.1M102.7 167.2l-1.3 .4M102.7 168.3l-1.3 .5M102.7 160.4l-.1 .1"/>
<path d="M102.7 168.2l-.1 .2M102.7 167.1v.1M102.7 167.1v1.2M102.7 167.1h.1M109.1 163.5h.1M109.1 163.5l1 1M109.1 163.5v1.8M109.1 165.3h.1M109.1 165.3l1.1 .4M109.1 165.3l1 .4M109.2 163.4l-.1 .1M109.2 163.4h.1"/>
<path d="M109.2 163.4l1.1 1M110.1 164.5l.2 .1M110.1 165.7h.2M110.1 165.7h.1M110.1 164.5v1.2M110.2 165.7h.1M110.3 164.4l-.2 .1M110.3 164.4v.2M110.3 165.7h.1M110.3 164.6v1.1M111.2 162.7l-2 .7M111.2 162.7h.1"/>
<path d="M111.2 162.7l.3 1.2M111.3 162.7l.4 1.3M111.5 163.9l.1 .2M111.5 163.9l.2 .1M111.5 163.9l-1.2 .5M111.6 164.1l.1-.1v1.2M111.6 165.2v.1M111.6 164.1v1.1M111.6 165.3l-1.3 .4M111.6 164.1l-1.3 .5M111.6 165.2l-1.3 .5M111.7 164h.1"/>
<path d="M111.7 165.2l-.1 .1M111.7 165.2h-.1M117.3 179.7l.7 .9M117.8 179.6l.2 1M118.1 160.4h.1M118.1 162.2h.1M118.1 160.4l1 1.1M118.1 160.4v1.8M118.1 162.2l1 .4M118.1 162.2l1.1 .5M118.2 160.3l-.1 .1M118.2 160.3h.1"/>
<path d="M118.2 160.3l1 1M119.1 161.5h.2M119.1 161.5v1.1M119.1 162.6h.2M119.1 162.6l.1 .1M119.2 162.7h.1M119.2 161.3l-.1 .2M119.2 161.3l.1 .2M119.3 161.5v1.1M120.5 160.9l.1 .1M120.5 160.9h.2M120.5 160.9l-1.3 .4"/>
<path d="M120.6 162.2l-1.3 .4M120.6 161l-1.3 .5M120.6 161v1.2M120.6 162.2h.1M120.7 162.1l-.1 .1M120.7 160.9l-.1 .1M120.7 160.9v1.2M136 173.3l-.7 1.4-17.3 5.9M89 184.5l.1 4.9M94.7 180.2l-.1-.1a6.8 6.8 0 0 0-4.7 .1"/>
</g>
<text font-size="25.4" x="146.9" y="217.6">}</text>
<text font-size="16.9" x="11.4" y="23.2">ARMABOT</text>
<text font-size="12.7" x="134" y="22.7">Absolute Encoder</text>
<g font-size="9.9">
<text x="150.7" y="34.4">P/N A0067-0100</text>
<text x="116.9" y="45.3">Interface Control Document</text>
</g>
<g font-size="4.2">
<text x="103.8" y="55.6">SENSOR INFORMATION: https://ams.com/as5145b</text>
<text x="117.9" y="81.3">LIMIT SWITCH 2 WITH</text>
<text x="31" y="85.5">10 PIN RIBBON CABLE</text>
<text x="31" y="89.6">HERE TO USE WITH TALON</text>
<text x="117.9" y="85.5">TALON SRX CONTROLLER</text>
<text x="31" y="93.8">SRX CONTROLLER</text>
<text x="140.3" y="93.8">LIMIT SWITCH 1 WITH</text>
<text x="31" y="98">(OPTION 1 AND 2)</text>
<text x="140.3" y="98">TALON SRX CONTROLLER</text>
<text x="151.5" y="106.1">MagINCn</text>
<text x="156.5" y="114.9">MagDECn</text>
<text x="160.5" y="123.8">DTest1_A</text>
<text x="165.6" y="130.6">DTest1_B</text>
<text x="169.5" y="138.4">VSS(Ground)</text>
<text x="30.4" y="144.2">VDD5V</text>
<text x="170.7" y="145.9">PDIO</text>
<text x="22.1" y="154.3">VSS(Ground)</text>
<text x="35.8" y="164.8">VDD3V3</text>
<text x="47.9" y="175.2">CSn</text>
<text x="151.5" y="179.8">OPTION 2: PLACE</text>
<text x="54.5" y="184.6">CLK</text>
<text x="151.5" y="184">JUMPER ON THESE PINS</text>
<text x="151.5" y="188.1">TO USE ANALOG ON</text>
<text x="62" y="192.3">DO</text>
<text x="151.5" y="192.3">TALON SRX CONTROLLER</text>
<text x="128.9" y="203.9">ANALOG</text>
<text x="14.2" y="205.6">OPTION 1: PLACE JUMPER ON</text>
<text x="14.2" y="209.7">THESE PINS TO USE DIGITAL</text>
<text x="128.9" y="208.1">SIGNAL</text>
<text x="158.3" y="209.2">OPTION 3: USE 3 PIN</text>
<text x="14.2" y="213.9">ON TALON SRX CONTROLLER</text>
<text x="124.9" y="213.5">5VDC</text>
<text x="158.3" y="213.4">CABLE TO ROBORIO</text>
<text x="122" y="219.5">GROUND</text>
<text x="158.3" y="217.5">ANALOG PORT</text>
<text x="14.2" y="226.6">PLACE JUMPER HERE TO SWITCH</text>
<text x="14.2" y="230.8">SENSOR SPEED TO FAST</text>
<text x="78.1" y="271.4">www.armabot.com - support@armabot.com</text>
</g>
</svg>
